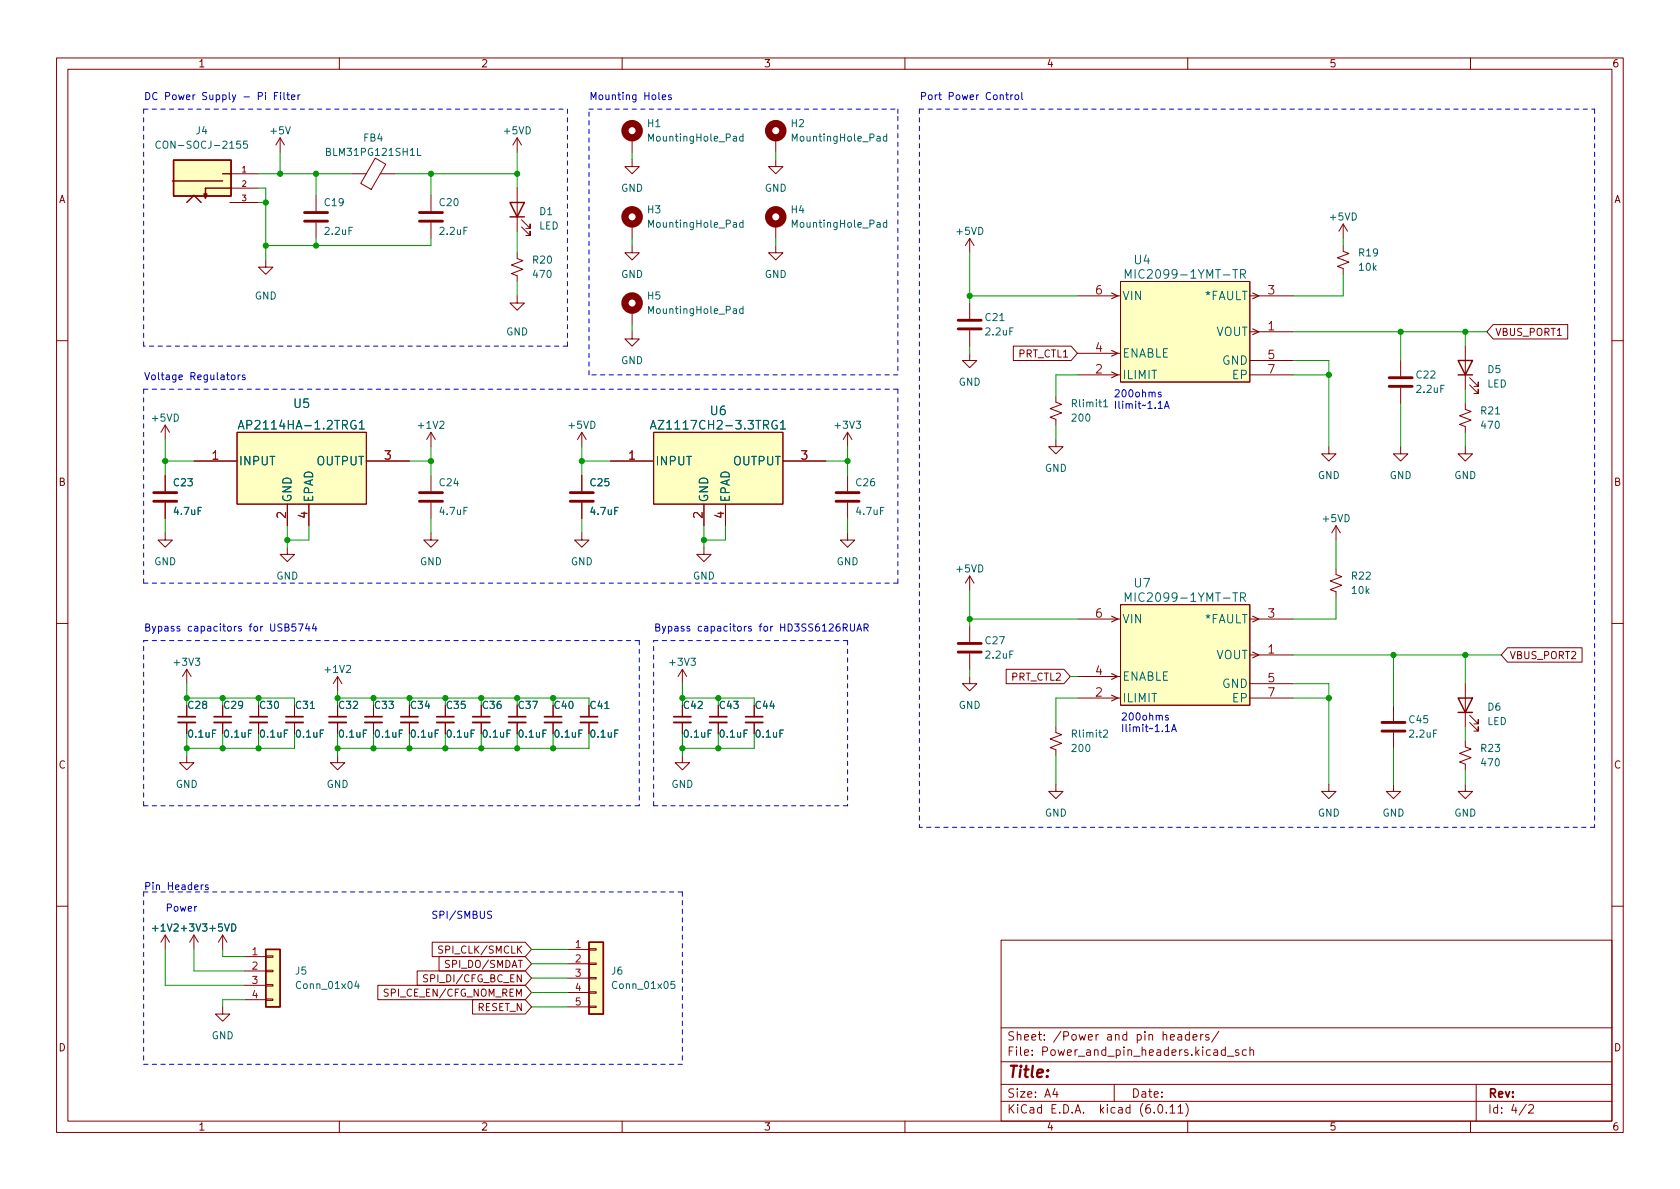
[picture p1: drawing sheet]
<svg xmlns="http://www.w3.org/2000/svg" width="297mm" height="210mm" viewBox="0 0 297 210" stroke-linecap="round" stroke-linejoin="round" font-family="sans-serif">
<g fill="none" stroke="#840000" stroke-width=".18">
<path d="M10 10.2h277v190.1h-277zM12 12.2h273v186.1h-273zM60 10.2v2M110 10.2v2M160 10.2v2M210 10.2v2M260 10.2v2M40.6 30.7h5.1M40.6 33.3h5.1M40.6 35.8h5.1M49.5 24.4l-.7 1.2M49.5 24.4v2.5"/>
<path d="M49.5 24.4l.8 1.2M55.9 34.5v2.8M55.9 39.4v2.8M62.2 30.7h2.6M66.3 28l1.9 1.1-2.6 4.4-1.8-1.1zM67.3 30.7h2.5M76.2 34.5v2.8M76.2 39.4v2.8M91.4 24.4v2.5M91.4 33.3v7.6M91.4 24.4l-.7 1.2M91.4 24.4l.8 1.2"/>
<path d="M92.2 38.9l1.5 1.5v-.8v.8h-.7M111.8 28.2v1.3h1.2l-1.2 1.2-1.3-1.2h1.3M111.8 24.4v2.5M111.8 39.6v2.6M137.2 28.2v1.3h1.2l-1.2 1.2-1.3-1.2h1.3M137.2 24.4v2.5M137.2 39.6v2.6M237.5 39.6l-.8 1.3M237.5 39.6v2.6M237.5 39.6l.8 1.3M47 46v1.2h1.3l-1.3 1.3-1.3-1.3h1.3M91.4 44.7v1l1.1 .4-2.1 .8 2.1 .7-2.1 .8 1 .4v1"/>
<path d="M91.4 52.3v1.3h1.3l-1.3 1.3-1.2-1.3h1.2M92.2 40.1l1.5 1.6v-.8v.8h-.7M111.8 58.7v1.2h1.2l-1.2 1.3-1.3-1.3h1.3M111.8 43.4v1.3h1.2l-1.2 1.3-1.3-1.3h1.3M111.8 54.9v2.5M137.2 43.4v1.3h1.2l-1.2 1.3-1.3-1.3h1.3M171.4 42.2v2.5M171.4 53.6v2.8M171.4 58.4v2.8M171.4 42.2l-.7 1.2M171.4 42.2l.8 1.2M190.5 52.3h7.6"/>
<path d="M198.1 49.8h22.9v17.8h-22.9zM221 58.7h7.6M221 52.3h7.6M237.5 43.4v1l1 .4-2 .8 2 .7-2 .8 1 .4v1M264 57.4h13.2v2.5h-13.2l-1.1-1.2zM10 60.2h2M29.2 75.2l-.8 1.2M29.2 75.2v2.5M29.2 75.2l.8 1.2M41.9 76.4h22.9v12.7h-22.9zM76.2 76.4v2.6M76.2 76.4l-.8 1.3"/>
<path d="M76.2 76.4l.8 1.3M102.9 76.4l-.8 1.3M102.9 76.4v2.6M102.9 76.4l.7 1.3M115.6 76.4h22.8v12.7h-22.8zM149.9 76.4l-.8 1.3M149.9 76.4v2.6M149.9 76.4l.7 1.3M171.4 62.5v1.2h1.3l-1.3 1.3-1.2-1.3h1.2M179.2 61.2h10.2l1.1 1.3-1.1 1.2h-10.2zM186.7 77.7v1.3h1.3l-1.3 1.3-1.3-1.3h1.3M186.7 70.1v1l1 .4-2 .8 2 .7-2 .8 1 .4v1"/>
<path d="M190.5 66.3h7.6M190.5 62.5h7.6M221 66.3h7.6M221 63.7h7.6M234.9 79v1.3h1.3l-1.3 1.2-1.2-1.2h1.2M247.6 79v1.3h1.3l-1.3 1.2-1.2-1.2h1.2M247.6 63.7v2.8M247.6 68.6v2.8M259.1 79v1.3h1.2l-1.2 1.2-1.3-1.2h1.3M259.1 71.4v1l1 .4-2 .7 2 .8-2 .8 1 .3v1M259.1 61.2v7.6M259.8 68.1l1.6 1.5v-.8v.8h-.8"/>
<path d="M259.8 66.8l1.6 1.5v-.7v.7h-.8M285 60.2h2M29.2 94.2v1.3h1.3l-1.3 1.3-1.3-1.3h1.3M29.2 84.1v2.8M29.2 88.9v2.8M34.3 81.5h7.6M50.8 96.8v1.2h1.3l-1.3 1.3-1.3-1.3h1.3M50.8 89.1v3.9M54.6 89.1v3.9M64.8 81.5h7.6M76.2 94.2v1.3h1.3l-1.3 1.3-1.3-1.3h1.3M76.2 84.1v2.8"/>
<path d="M76.2 88.9v2.8M102.9 94.2v1.3h1.2l-1.2 1.3-1.3-1.3h1.3M102.9 84.1v2.8M102.9 88.9v2.8M107.9 81.5h7.7M124.5 96.8v1.2h1.2l-1.2 1.3-1.3-1.3h1.3M124.5 89.1v3.9M128.3 89.1v3.9M138.4 81.5h7.6M149.9 94.2v1.3h1.2l-1.2 1.3-1.3-1.3h1.3M149.9 84.1v2.8M149.9 88.9v2.8"/>
<path d="M236.2 93v2.5M236.2 93l-.7 1.2M236.2 93l.8 1.2M10 110.2h2M33 118.4l-.7 1.2M33 118.4v2.5M33 118.4l.8 1.2M59.7 119.6v2.6M59.7 119.6l-.8 1.3M59.7 119.6l.8 1.3M120.6 118.4l-.7 1.2M120.6 118.4v2.5"/>
<path d="M120.6 118.4l.8 1.2M171.4 119.6v1.3h1.3l-1.3 1.3-1.2-1.3h1.2M171.4 101.8l-.7 1.3M171.4 101.8v2.6M171.4 110.7v2.8M171.4 115.6v2.8M171.4 101.8l.8 1.3M177.9 118.4h10.2l1.1 1.2-1.1 1.3h-10.2zM190.5 109.5h7.6M190.5 119.6h7.6M198.1 106.9h22.9v17.8h-22.9zM221 115.8h7.6"/>
<path d="M221 109.5h7.6M236.2 100.6v1l1 .4-2 .7 2 .8-2 .8 1 .3v1.1M266.5 114.5h13.2v2.6h-13.2l-1.1-1.3zM285 110.2h2M33 133.6v1.3h1.3l-1.3 1.2-1.3-1.2h1.3M33 124.7v2M33 127.8v2M39.4 124.7v2M39.4 127.8v2M45.7 124.7v2M45.7 127.8v2M52.1 124.7v2"/>
<path d="M52.1 127.8v2M59.7 133.6v1.3h1.3l-1.3 1.2-1.3-1.2h1.3M59.7 124.7v2M59.7 127.8v2M66 124.7v2M66 127.8v2M72.4 124.7v2M72.4 127.8v2M78.7 124.7v2M78.7 127.8v2M85.1 124.7v2M85.1 127.8v2"/>
<path d="M91.4 124.7v2M91.4 127.8v2M97.8 124.7v2M97.8 127.8v2M104.1 124.7v2M104.1 127.8v2M120.6 133.6v1.3h1.3l-1.3 1.2-1.2-1.2h1.2M120.6 124.7v2M120.6 127.8v2M127 124.7v2M127 127.8v2M133.3 124.7v2"/>
<path d="M133.3 127.8v2M186.7 138.7v1.2h1.3l-1.3 1.3-1.3-1.3h1.3M186.7 128.5v1l1 .4-2 .8 2 .7-2 .8 1 .4v1M190.5 123.4h7.6M221 123.4h7.6M221 120.9h7.6M234.9 138.7v1.2h1.3l-1.3 1.3-1.2-1.3h1.2M246.4 138.7v1.2h1.2l-1.2 1.3-1.3-1.3h1.3M246.4 124.7v2.8M246.4 129.5v2.8M259.1 131.1v1l1 .4-2 .7 2 .8-2 .7 1 .4v1M259.1 138.7v1.2h1.2l-1.2 1.3-1.3-1.3h1.3"/>
<path d="M259.1 120.9v7.6M259.8 127.8l1.6 1.5v-.8v.8h-.8M259.8 126.5l1.6 1.5v-.8v.8h-.8M10 160.2h2M29.2 165.3v2.6M29.2 165.3l-.8 1.3M29.2 165.3l.8 1.3M34.3 165.3l-.8 1.3M34.3 165.3v2.6M34.3 165.3l.8 1.3M39.4 178v1.3h1.2l-1.2 1.3-1.3-1.3h1.3M39.4 165.3l-.8 1.3"/>
<path d="M39.4 165.3v2.6M39.4 165.3l.7 1.3M43.2 169.2h3.8M43.2 171.7h3.8M43.2 174.2h3.8M43.2 176.8h3.8M47 176.7h1.3v.2h-1.3zM47 174.1h1.3v.3h-1.3zM47 171.6h1.3v.2h-1.3zM47 169h1.3v.3h-1.3zM66.8 174.2h26.1l1.1 1.3-1.1 1.3h-26.1zM73.8 171.7h19.1l1.1 1.3-1.1 1.2h-19.1z"/>
<path d="M76.4 166.6h16.5l1.1 1.3-1.1 1.3h-16.5zM77.6 169.2h15.3l1.1 1.2-1.1 1.3h-15.3zM83.6 176.8h9.3l1.1 1.2-1.1 1.3h-9.3zM91.3 176.2v-1.3l.4 .9 .5-.9v1.3M91.6 169.8h.8M91.7 167.8l.5 .8M92.2 172.4v1.2l-.8-1.2v1.2M92.2 167.3l-.7 .7M100.3 167.9h3.8M100.3 170.4h3.8M100.3 173h3.8M100.3 175.5h3.8"/>
<path d="M100.3 178h3.8M104.1 177.9h1.3v.3h-1.3zM104.1 175.4h1.3v.2h-1.3zM104.1 172.8h1.3v.3h-1.3zM104.1 170.3h1.3v.3h-1.3zM104.1 167.8h1.3v.2h-1.3zM177 166.3h108v32h-108zM285 160.2h2M60 198.3v2M110 198.3v2M160 198.3v2M177 194.8h108"/>
<path d="M177 191.8h108M177 187.8h108M177 181.8h108M182.5 186.5v.1M182.5 185.7v.1M184.6 183.8v.1M184.6 183v.1M193.8 182.9v1M194.2 182.9l-.3 .1-.1 .2M197 191.8v3M209.6 195.1a1.72 1.72 0 0 1 0 2.3M210 198.3v2"/>
<path d="M215.5 182.4l-1.3 1.9M217 186.8h1.1M219 185.7l-.4-.1-.2 .2 .1 .3 .5 .1v.4h-.6M220.4 185.7l-.5-.1-.3 .3v.4l.2 .3h.6M221 185.8l.2-.2 .4 .1v.9M221 185.1v1.5M260 198.3v2M261 191.8v6.5M270.3 195.5l.6-.2 .2 .2 .1 .3-1 1h1"/>
</g>
<g fill="none" stroke="#840000" stroke-width=".33">
<path d="M31.5 127.8h3M37.8 127.8h3.1M44.2 127.8h3M50.5 127.8h3.1M58.2 127.8h3M64.5 127.8h3.1M70.9 127.8h3M77.2 127.8h3.1M83.6 127.8h3M89.9 127.8h3.1M96.3 127.8h3M102.6 127.8h3.1"/>
<path d="M119.1 127.8h3.1M125.5 127.8h3M131.8 127.8h3.1"/>
</g>
<g fill="none" stroke="#840000" stroke-width=".3">
<path d="M31.5 126.7h3M37.8 126.7h3.1M44.2 126.7h3M50.5 126.7h3.1M58.2 126.7h3M64.5 126.7h3.1M70.9 126.7h3M77.2 126.7h3.1M83.6 126.7h3M89.9 126.7h3.1M96.3 126.7h3M102.6 126.7h3.1"/>
<path d="M119.1 126.7h3.1M125.5 126.7h3M131.8 126.7h3.1"/>
</g>
<g fill="none" stroke="#006464" stroke-width=".18">
<path d="M42.5 25h-.6l-.1 .6 .2-.2 .4 .1 .2 .2-.1 .4-.2 .1-.5-.1M43.7 25h-.6l-.1 .6 .2-.2 .4 .1 .2 .2-.1 .4-.2 .1-.5-.1M50.5 22.4l.4 1.3 .4-1.3M73.8 26.2v1.3h.6M129.7 24.2h.5v.8M129.7 39.4h.5v.8M130.2 24.4l-.4 .1-.2 .2 .2 .3 .4-.1M130.2 39.6l-.4 .1-.2 .2 .2 .3 .4-.1M131.4 24.2l-.4-.1-.2 .2 .1 .6h.5M131.4 39.4l-.4-.1-.2 .3 .1 .5h.5M131.4 23.7v1.3M131.4 38.9v1.3"/>
<path d="M155.1 39.4h.5v.8M155.1 24.2h.5v.8M155.6 39.6l-.4 .1-.2 .2 .2 .3 .4-.1M155.6 24.4l-.4 .1-.2 .2 .2 .3 .4-.1M156.8 39.4l-.4-.1-.2 .3 .1 .5h.5M156.8 24.2l-.4-.1-.2 .2 .1 .6h.5M156.8 23.7v1.3M156.8 38.9v1.3M62.3 40.2h-.6v1.3M82.6 40.2h-.6v1.3M129.7 54.6h.5v.8M130.2 54.9h-.4l-.2 .2 .2 .3h.4"/>
<path d="M131.4 54.6h-.4l-.2 .2 .1 .6h.5M131.4 54.2v1.2M176.8 56.7h.7M179.1 58h-.6v1.2M218 47.7h.8M218.4 47.7v1.5M219.3 48.5l.8-.1 .1-.2-.1-.4-.2-.1h-.6v1.5M219.7 48.5l.5 .7M62.9 74.4a.75 .75 0 0 0-.9 .6 .75 .75 0 0 0 .5 .9l.5-.2v-.5h-.3M63.5 74.8l.5-.5v1.6M63.5 75.9h.9M77.8 74.6l.5-.1 .2 .3-.8 1h.8"/>
<path d="M137.3 74.4a.75 .75 0 0 0-.9 .6 .75 .75 0 0 0 .6 .9l.4-.2v-.5h-.3M138 74.8l.4-.5v1.6M138 75.9h.9M151.4 74.5h.8l-.5 .5 .4 .1v.5l-.2 .2-.5-.2M195.1 71l.4-.3v1.2M195.1 71.9h.7M255.3 68.1h-.6v1.3M264.4 73.2h.7M35.6 89.7h-.6v1.3M82.6 89.7h-.6v1.3M109.3 89.7h-.6v1.3M156.3 89.7h-.6v1.3"/>
<path d="M34.5 116.4h.8l-.4 .5 .4 .1v.5l-.2 .2-.6-.2M61.3 117.8l.4-.1 .3 .3-.8 .9h.8M122.2 116.4h.7l-.4 .5 .4 .1v.5l-.2 .2-.5-.2M179.1 115.1h-.6v1.3M218 104.8h.8M218.4 104.8v1.5M219.3 105.6l.8-.1 .1-.2-.1-.3-.2-.2h-.6v1.5M219.7 105.6l.5 .7M38.2 129.1h-.6v1.3M44.5 129.1h-.6v1.3M50.9 129.1h-.6v1.3M54.9 125.3h.7"/>
<path d="M57.2 129.1h-.6v1.3M64.8 129.1h-.6v1.3M71.2 129.1h-.6v1.3M77.5 129.1h-.6v1.3M83.9 129.1h-.6v1.3M90.2 129.1h-.6v1.3M96.6 129.1h-.6v1.3M102.9 129.1h-.6v1.3M106.9 125.3h.8M109.3 129.1h-.6v1.3M125.8 129.1h-.6v1.3M132.2 129.1h-.6v1.3"/>
<path d="M138.5 129.1h-.6v1.3M195.1 129.2l.5-.1 .2 .4-.7 .9h.7M254.1 129.1h-.6v1.3M63 173.5l-.3 .9h.8M63.3 174v.8M119.3 173.5h-.6l-.1 .6 .2-.1 .4 .1 .1 .2v.4l-.2 .1-.5-.1"/>
</g>
<g fill="none" stroke="#840000" stroke-width=".51">
<path d="M53.8 39.1h4.1M53.8 37.6h4.1M74.2 39.1h4M74.2 37.6h4M169.4 58.2h4.1M169.4 56.6h4.1M245.6 68.3h4.1M245.6 66.8h4.1M27.2 88.6h4M27.2 87.1h4M74.2 88.6h4M74.2 87.1h4"/>
<path d="M100.8 88.6h4.1M100.8 87.1h4.1M147.8 88.6h4.1M147.8 87.1h4.1M169.4 115.3h4.1M169.4 113.8h4.1M244.3 129.3h4.1M244.3 127.8h4.1"/>
</g>
<g fill="#ffffc2" stroke="#ffffc2" stroke-width=".18">
<path d="M198.1 106.9h22.9v17.8h-22.9z"/>
<path d="M47 167.9h2.5v10.1h-2.5z"/>
<path d="M104.1 166.6h2.6v12.7h-2.6z"/>
<path d="M30.7 28.3h10.2v6.4h-10.2z"/>
<path d="M41.9 76.4h22.9v12.7h-22.9z"/>
<path d="M115.6 76.4h22.8v12.7h-22.8z"/>
<path d="M198.1 49.8h22.9v17.8h-22.9z"/>
</g>
<path d="M196.5 51.8l1.1 .5-1.1 .5M221.5 58.2l1.1 .5-1.1 .5M221.5 51.8l1.1 .5-1.1 .5M196.5 65.8l1.1 .5-1.1 .5M196.5 62l1.1 .5-1.1 .5M196.5 119.1l1.1 .5-1.1 .5M196.5 109l1.1 .5-1.1 .5M221.5 115.3l1.1 .5-1.1 .5M221.5 109l1.1 .5-1.1 .5M196.5 122.9l1.1 .5-1.1 .5" fill="none" stroke="#840000" stroke-width=".2"/>
<g fill="none" stroke="#840000" stroke-width=".25">
<path d="M30.5 32h8.9M30.7 28.3h10.2v6.4h-10.2zM33 35.8l1.3-1.3 1.3 1.3M39.4 30.7h1.2M40.6 33.3h-4.3v1.7M90.2 35.8h2.5l-1.3 2.5zM90.2 38.3h2.5M257.8 63.7h2.5l-1.2 2.6zM257.8 66.3h2.5M257.8 123.4h2.5l-1.2 2.6zM257.8 126h2.5M47 167.9h2.5v10.1h-2.5z"/>
<path d="M104.1 166.6h2.6v12.7h-2.6z"/>
</g>
<g fill="none" stroke="#840000" stroke-width="1.3">
<circle cx="111.8" cy="23.1" r="1.27"/>
<circle cx="111.8" cy="38.3" r="1.27"/>
<circle cx="137.2" cy="38.3" r="1.27"/>
<circle cx="137.2" cy="23.1" r="1.27"/>
<circle cx="111.8" cy="53.6" r="1.27"/>
</g>
<path d="M36.1 34.3h.5l-.3 .7z" fill="#840000" stroke="#840000" stroke-width=".25"/>
<g fill="none" stroke="#0000c2" stroke-width=".18">
<path d="M112.4 16.8v1l-.2 .2h-.3M112.4 16.8h-.3l-.3 .2 .2 .6h.4M166 16.8h.4M166.1 16.3v1.1l.3 .2M180.7 16.3v1.1l.1 .2M31.6 66.7l.6-.1v-.2l-.4-.1-.2 .2 .1 .6h.5M43.3 66.4l-.3-.1-.2 .2 .1 .2 .4 .1v.3h-.5M205.3 69.4l-.3-.1-.2 .2v.2l.5 .1v.3h-.5M205.9 72.2l.4-1.2 .4 1.2M206 71.9h.6M31.8 110.8h-.3l-.2 .1v.2l.5 .1v.3h-.5M41.8 110.8l-.4 .2"/>
<path d="M42.7 110.8h-.4l-.1 .1v.2l.5 .1v.3h-.5M121.9 110.8h-.3l-.1 .1v.2l.4 .1v.3h-.4M132 110.8l-.4 .2M132.8 110.8h-.3l-.2 .1 .1 .2 .4 .1v.3h-.5M152.8 111l.6-.1 .1-.1-.1-.4-.6-.1v1.3M153.1 111l.4 .6M206.5 126.5h-.3l-.1 .2v.2l.4 .1v.3h-.4M207.1 129.4l.5-1.3 .4 1.3M207.3 129h.6M36.8 156.5h-.3l-.2 .2 .1 .1 .4 .2v.3h-.5M86.9 161.2l-.5-.1-.2 .3 .1 .3 .6 .2v.4l-.2 .1-.5-.1"/>
</g>
<g fill="none" stroke="#0000c2" stroke-width=".18" stroke-dasharray=".8 .8">
<path d="M25.4 19.3h6.3M31.7 19.3h68.6M100.3 19.3v41.9M104.1 19.3h54.6M158.7 19.3v1.3M162.6 19.3v127M162.6 19.3h119.3M281.9 19.3v127M158.7 20.6v45.7M25.4 61.2v-41.9M25.4 68.8h133.3M25.4 68.8v34.3"/>
<path d="M100.3 61.2h-74.9M104.1 66.3v-47M158.7 68.8v34.3M158.7 66.3h-54.6M25.4 113.3h87.6M113 113.3v29.2M115.6 113.3h34.3M149.9 113.3v29.2M158.7 103.1h-133.3M25.4 157.7h95.2M25.4 142.5v-29.2M25.4 142.5h87.6"/>
<path d="M25.4 157.7v30.5M115.6 142.5h34.3M115.6 142.5v-29.2M120.6 157.7v30.5M281.9 146.3h-119.3M120.6 188.2h-95.2"/>
</g>
<g fill="none" stroke="#009600" stroke-width=".18">
<path d="M45.7 30.7h16.5M45.7 33.3h1.3v12.7M45.7 35.8h1.3M49.5 26.9v3.8M55.9 30.7v3.8M69.8 30.7h21.6M76.2 30.7v3.8M91.4 26.9v6.4M111.8 26.9v1.3M137.2 26.9v1.3M55.9 42.2v1.2M76.2 42.2v1.2h-29.2"/>
<path d="M91.4 40.9v3.8M91.4 49.8v2.5M111.8 42.2v1.2M111.8 57.4v1.3M137.2 42.2v1.2M171.4 44.7v8.9M171.4 52.3h19.1M228.6 58.7h34.3M237.5 48.5v3.8h-8.9M237.5 42.2v1.2M247.6 58.7v5M259.1 58.7v2.5"/>
<path d="M29.2 77.7v6.4M76.2 79v5.1M102.9 79v5.1M149.9 79v5.1M171.4 61.2v1.3M186.7 75.2v2.5M190.5 66.3h-3.8v3.8M228.6 63.7h6.3v15.3M228.6 66.3h6.3M247.6 71.4v7.6M259.1 68.8v2.6M259.1 76.4v2.6"/>
<path d="M29.2 91.7v2.5M29.2 81.5h5.1M50.8 93v3.8M54.6 93v2.5h-3.8M72.4 81.5h3.8M76.2 91.7v2.5M102.9 81.5h5M102.9 91.7v2.5M124.5 93v3.8M128.3 93v2.5h-3.8M146 81.5h3.9M149.9 91.7v2.5"/>
<path d="M236.2 95.5v5.1M171.4 104.4v6.3M171.4 118.4v1.2M171.4 109.5h19.1M189.2 119.6h1.3M228.6 115.8h36.8M236.2 105.7v3.8h-7.6M246.4 115.8v8.9M259.1 115.8v5.1M33 123.4h19.1v1.3M33 120.9v3.8M33 129.8v3.8"/>
<path d="M39.4 123.4v1.3M39.4 129.8v2.5M45.7 123.4v1.3M45.7 129.8v2.5M52.1 129.8v2.5h-19.1M59.7 123.4h44.4v1.3M59.7 122.2v2.5M59.7 129.8v3.8M66 123.4v1.3M66 129.8v2.5M72.4 123.4v1.3M72.4 129.8v2.5"/>
<path d="M78.7 123.4v1.3M78.7 129.8v2.5M85.1 123.4v1.3M85.1 129.8v2.5M91.4 123.4v1.3M91.4 129.8v2.5M97.8 123.4v1.3M97.8 129.8v2.5M104.1 129.8v2.5h-44.4M120.6 123.4h12.7v1.3M120.6 120.9v3.8M120.6 129.8v3.8"/>
<path d="M127 123.4v1.3M127 129.8v2.5M133.3 129.8v2.5h-12.7M186.7 133.6v5.1M190.5 123.4h-3.8v5.1M228.6 123.4h6.3M228.6 120.9h6.3v17.8M246.4 132.3v6.4M259.1 128.5v2.6M259.1 136.1v2.6M29.2 167.9v6.3h14M34.3 167.9v3.8h8.9"/>
<path d="M39.4 167.9v1.3h3.8M43.2 176.8h-3.8v1.2M94 170.4h6.3M94 178h6.3M94 173h6.3M94 167.9h6.3M94 175.5h6.3"/>
</g>
<g fill="#009600" stroke="#009600" stroke-width=".18">
<circle cx="29.2" cy="81.5" r=".46"/>
<circle cx="76.2" cy="30.7" r=".46"/>
<circle cx="91.4" cy="30.7" r=".46"/>
<circle cx="97.8" cy="123.4" r=".46"/>
<circle cx="91.4" cy="123.4" r=".46"/>
<circle cx="124.5" cy="95.5" r=".46"/>
<circle cx="91.4" cy="132.3" r=".46"/>
<circle cx="97.8" cy="132.3" r=".46"/>
<circle cx="127" cy="132.3" r=".46"/>
<circle cx="120.6" cy="123.4" r=".46"/>
<circle cx="127" cy="123.4" r=".46"/>
<circle cx="120.6" cy="132.3" r=".46"/>
<circle cx="85.1" cy="132.3" r=".46"/>
<circle cx="78.7" cy="132.3" r=".46"/>
<circle cx="39.4" cy="132.3" r=".46"/>
<circle cx="45.7" cy="132.3" r=".46"/>
<circle cx="45.7" cy="123.4" r=".46"/>
<circle cx="72.4" cy="132.3" r=".46"/>
<circle cx="72.4" cy="123.4" r=".46"/>
<circle cx="59.7" cy="123.4" r=".46"/>
<circle cx="66" cy="123.4" r=".46"/>
<circle cx="76.2" cy="81.5" r=".46"/>
<circle cx="50.8" cy="95.5" r=".46"/>
<circle cx="85.1" cy="123.4" r=".46"/>
<circle cx="78.7" cy="123.4" r=".46"/>
<circle cx="66" cy="132.3" r=".46"/>
<circle cx="59.7" cy="132.3" r=".46"/>
<circle cx="55.9" cy="30.7" r=".46"/>
<circle cx="49.5" cy="30.7" r=".46"/>
<circle cx="47" cy="35.8" r=".46"/>
<circle cx="55.9" cy="43.4" r=".46"/>
<circle cx="47" cy="43.4" r=".46"/>
<circle cx="33" cy="132.3" r=".46"/>
<circle cx="33" cy="123.4" r=".46"/>
<circle cx="39.4" cy="123.4" r=".46"/>
<circle cx="149.9" cy="81.5" r=".46"/>
<circle cx="171.4" cy="109.5" r=".46"/>
<circle cx="102.9" cy="81.5" r=".46"/>
<circle cx="234.9" cy="123.4" r=".46"/>
<circle cx="234.9" cy="66.3" r=".46"/>
<circle cx="171.4" cy="52.3" r=".46"/>
<circle cx="247.6" cy="58.7" r=".46"/>
<circle cx="259.1" cy="58.7" r=".46"/>
<circle cx="246.4" cy="115.8" r=".46"/>
<circle cx="259.1" cy="115.8" r=".46"/>
</g>
<text font-size="2.8" fill="#840000" x="178" y="191.2">Title:</text>
<g font-size="2.1" fill="#006464">
<text x="200.3" y="47.2">U4</text>
<text x="198.4" y="53.5">VIN</text>
<text x="198.5" y="49.7">MIC2099-1YMT-TR</text>
<text x="212.9" y="53.5">*FAULT</text>
<text x="215" y="59.9">VOUT</text>
<text x="198.4" y="63.7">ENABLE</text>
<text x="216" y="65">GND</text>
<text x="198.4" y="67.5">ILIMIT</text>
<text x="217.7" y="67.5">EP</text>
<text x="41.9" y="76.4">AP2114HA-1.2TRG1</text>
<text x="51.7" y="72.6">U5</text>
<text x="114.8" y="76.4">AZ1117CH2-3.3TRG1</text>
<text x="125.4" y="73.9">U6</text>
<text x="42.2" y="82.7">INPUT</text>
<text x="55.9" y="82.7">OUTPUT</text>
<text x="115.8" y="82.7">INPUT</text>
<text x="129.5" y="82.7">OUTPUT</text>
<text x="52" y="88.9" transform="rotate(-90 52 88.9)">GND</text>
<text x="55.8" y="88.9" transform="rotate(-90 55.8 88.9)">EPAD</text>
<text x="125.7" y="88.9" transform="rotate(-90 125.7 88.9)">GND</text>
<text x="129.5" y="88.9" transform="rotate(-90 129.5 88.9)">EPAD</text>
<text x="198.5" y="106.9">MIC2099-1YMT-TR</text>
<text x="200.3" y="104.3">U7</text>
<text x="198.4" y="110.7">VIN</text>
<text x="212.9" y="110.7">*FAULT</text>
<text x="215" y="117">VOUT</text>
<text x="198.4" y="124.6">ILIMIT</text>
<text x="198.4" y="120.8">ENABLE</text>
<text x="216" y="122.1">GND</text>
<text x="217.7" y="124.6">EP</text>
</g>
<g font-size="2.1" fill="#a90000">
<text x="193.5" y="52.1">6</text>
<text x="224" y="52.1">3</text>
<text x="224" y="58.4">1</text>
<text x="193.5" y="62.2">4</text>
<text x="224" y="63.5">5</text>
<text x="193.5" y="66">2</text>
<text x="224" y="66">7</text>
<text x="37.3" y="81.3">1</text>
<text x="67.8" y="81.3">3</text>
<text x="111" y="81.3">1</text>
<text x="141.5" y="81.3">3</text>
<text x="50.5" y="91.8" transform="rotate(-90 50.5 91.8)">2</text>
<text x="54.4" y="91.8" transform="rotate(-90 54.4 91.8)">4</text>
<text x="124.2" y="91.8" transform="rotate(-90 124.2 91.8)">2</text>
<text x="128" y="91.8" transform="rotate(-90 128 91.8)">4</text>
<text x="193.5" y="109.2">6</text>
<text x="224" y="109.2">3</text>
<text x="193.5" y="119.4">4</text>
<text x="224" y="115.6">1</text>
<text x="193.5" y="123.2">2</text>
<text x="224" y="120.6">5</text>
<text x="224" y="123.2">7</text>
</g>
<g font-size="2.1" fill="#840000">
<text x="178" y="184.5">Sheet:</text>
<text x="186.2" y="184.5">/Power</text>
<text x="195.7" y="184.5">and</text>
<text x="201.1" y="184.5">pin</text>
<text x="205.8" y="184.5">headers/</text>
<text x="178" y="187.2">File:</text>
<text x="184.4" y="187.2">Power_and_pin_headers.kicad_sch</text>
<text x="178" y="197.4">KiCad</text>
<text x="178" y="194.6">Size:</text>
<text x="184.7" y="194.6">A4</text>
<text x="185.7" y="197.4">E.D.A.</text>
<text x="194.6" y="197.4">kicad</text>
<text x="200" y="194.6">Date:</text>
<text x="201.8" y="197.4">(6.0.11)</text>
<text x="263" y="194.6">Rev:</text>
<text x="263" y="197.4">Id:</text>
<text x="267.1" y="197.4">4/2</text>
</g>
<g font-size="1.8" fill="#0000c2">
<text x="25.4" y="17.7">DC Power</text>
<text x="35.8" y="17.7">Supply</text>
<text x="43.2" y="17.7">-</text>
<text x="45.9" y="17.7">Pi</text>
<text x="48.9" y="17.7">Filter</text>
<text x="104.1" y="17.7">Mounting</text>
<text x="113.8" y="17.7">Holes</text>
<text x="162.6" y="17.7">Port</text>
<text x="167.6" y="17.7">Power</text>
<text x="174.4" y="17.7">Control</text>
<text x="25.4" y="67.2">Voltage</text>
<text x="33.5" y="67.2">Regulators</text>
<text x="196.8" y="70.2">200ohms</text>
<text x="196.8" y="72.3">Ilimit~1.1A</text>
<text x="25.4" y="111.7">Bypass</text>
<text x="33.1" y="111.7">capacitors</text>
<text x="44.2" y="111.7">for</text>
<text x="47.9" y="111.7">USB5744</text>
<text x="115.6" y="111.7">Bypass</text>
<text x="123.3" y="111.7">capacitors</text>
<text x="134.3" y="111.7">for</text>
<text x="138.1" y="111.7">HD3SS6126RUAR</text>
<text x="198.1" y="127.4">200ohms</text>
<text x="198.1" y="129.4">Ilimit~1.1A</text>
<text x="25.4" y="157.4">Pin</text>
<text x="29.2" y="161.2">Power</text>
<text x="29.5" y="157.4">Headers</text>
<text x="76.2" y="162.5">SPI/SMBUS</text>
</g>
<g font-size="1.8" fill="#840000">
<text x="35" y="12.3">1</text>
<text x="85" y="12.3">2</text>
<text x="135" y="12.3">3</text>
<text x="185" y="12.3">4</text>
<text x="235" y="12.3">5</text>
<text x="285" y="12.3">6</text>
<text x="10.4" y="36.3">A</text>
<text x="285.4" y="36.3">A</text>
<text x="264.3" y="59.8">VBUS_PORT1</text>
<text x="180" y="63.6">PRT_CTL1</text>
<text x="10.3" y="86.3">B</text>
<text x="285.3" y="86.3">B</text>
<text x="266.9" y="116.9">VBUS_PORT2</text>
<text x="178.7" y="120.7">PRT_CTL2</text>
<text x="10.3" y="136.3">C</text>
<text x="285.3" y="136.3">C</text>
<text x="77.2" y="169">SPI_CLK/SMCLK</text>
<text x="78.4" y="171.5">SPI_DO/SMDAT</text>
<text x="67.6" y="176.6">SPI_CE_EN/CFG_NOM_REM</text>
<text x="74.6" y="174.1">SPI_DI/CFG_BC_EN</text>
<text x="84.4" y="179.2">RESET_N</text>
<text x="10.3" y="186.3">D</text>
<text x="285.3" y="186.3">D</text>
<text x="35" y="200.3">1</text>
<text x="85" y="200.3">2</text>
<text x="135" y="200.3">3</text>
<text x="185" y="200.3">4</text>
<text x="235" y="200.3">5</text>
<text x="285" y="200.3">6</text>
</g>
<g font-size="1.8" fill="#006464">
<text x="114.3" y="22.9">H1</text>
<text x="139.7" y="22.9">H2</text>
<text x="27.2" y="26.7">CON-SOCJ-2155</text>
<text x="34.5" y="24.1">J4</text>
<text x="47.5" y="24.1">+5V</text>
<text x="57.4" y="27.9">BLM31PG121SH1L</text>
<text x="64.1" y="25.4">FB4</text>
<text x="88.8" y="24.1">+5VD</text>
<text x="114.3" y="25.4">MountingHole_Pad</text>
<text x="139.7" y="25.4">MountingHole_Pad</text>
<text x="109.7" y="34.3">GND</text>
<text x="135.1" y="34.3">GND</text>
<text x="57.2" y="36.8">C19</text>
<text x="57.2" y="41.9">2.2uF</text>
<text x="77.5" y="36.8">C20</text>
<text x="77.5" y="41.9">2.2uF</text>
<text x="95.3" y="38.4">D1</text>
<text x="95.3" y="41">LED</text>
<text x="114.3" y="38.1">H3</text>
<text x="114.3" y="40.6">MountingHole_Pad</text>
<text x="139.7" y="38.1">H4</text>
<text x="139.7" y="40.6">MountingHole_Pad</text>
<text x="168.8" y="41.9">+5VD</text>
<text x="234.8" y="39.4">+5VD</text>
<text x="94" y="47">R20</text>
<text x="240" y="45.7">R19</text>
<text x="45" y="53.3">GND</text>
<text x="94" y="49.5">470</text>
<text x="109.7" y="49.5">GND</text>
<text x="114.3" y="53.3">H5</text>
<text x="135.1" y="49.5">GND</text>
<text x="240" y="48.3">10k</text>
<text x="89.4" y="59.7">GND</text>
<text x="114.3" y="55.9">MountingHole_Pad</text>
<text x="174" y="57.2">C21</text>
<text x="174" y="59.7">2.2uF</text>
<text x="109.7" y="64.8">GND</text>
<text x="169.4" y="68.6">GND</text>
<text x="250.2" y="67.3">C22</text>
<text x="250.2" y="69.9">2.2uF</text>
<text x="262.9" y="66.4">D5</text>
<text x="262.9" y="68.9">LED</text>
<text x="26.6" y="74.9">+5VD</text>
<text x="73.6" y="76.2">+1V2</text>
<text x="100.2" y="76.2">+5VD</text>
<text x="147.2" y="76.2">+3V3</text>
<text x="189.2" y="72.4">Rlimit1</text>
<text x="189.2" y="74.9">200</text>
<text x="261.6" y="73.7">R21</text>
<text x="261.6" y="76.2">470</text>
<text x="184.7" y="83.8">GND</text>
<text x="30.5" y="86.4">C23</text>
<text x="77.5" y="86.4">C24</text>
<text x="104.1" y="86.4">C25</text>
<text x="151.1" y="86.4">C26</text>
<text x="232.9" y="85.1">GND</text>
<text x="245.6" y="85.1">GND</text>
<text x="257.1" y="85.1">GND</text>
<text x="30.5" y="91.4">4.7uF</text>
<text x="77.5" y="91.4">4.7uF</text>
<text x="104.1" y="91.4">4.7uF</text>
<text x="151.1" y="91.4">4.7uF</text>
<text x="233.6" y="92.7">+5VD</text>
<text x="27.2" y="100.3">GND</text>
<text x="74.2" y="100.3">GND</text>
<text x="100.9" y="100.3">GND</text>
<text x="147.8" y="100.3">GND</text>
<text x="168.8" y="101.6">+5VD</text>
<text x="48.8" y="102.9">GND</text>
<text x="122.4" y="102.9">GND</text>
<text x="238.8" y="102.9">R22</text>
<text x="238.8" y="105.4">10k</text>
<text x="30.4" y="118.1">+3V3</text>
<text x="57.1" y="119.4">+1V2</text>
<text x="118" y="118.1">+3V3</text>
<text x="174" y="114.3">C27</text>
<text x="174" y="116.8">2.2uF</text>
<text x="33" y="125.7">C28</text>
<text x="39.4" y="125.7">C29</text>
<text x="45.7" y="125.7">C30</text>
<text x="52.1" y="125.7">C31</text>
<text x="59.7" y="125.7">C32</text>
<text x="66" y="125.7">C33</text>
<text x="72.4" y="125.7">C34</text>
<text x="78.7" y="125.7">C35</text>
<text x="85.1" y="125.7">C36</text>
<text x="91.4" y="125.7">C37</text>
<text x="97.8" y="125.7">C40</text>
<text x="104.1" y="125.7">C41</text>
<text x="120.7" y="125.7">C42</text>
<text x="127" y="125.7">C43</text>
<text x="133.4" y="125.7">C44</text>
<text x="169.4" y="125.7">GND</text>
<text x="33" y="130.8">0.1uF</text>
<text x="39.4" y="130.8">0.1uF</text>
<text x="45.7" y="130.8">0.1uF</text>
<text x="52.1" y="130.8">0.1uF</text>
<text x="59.7" y="130.8">0.1uF</text>
<text x="66" y="130.8">0.1uF</text>
<text x="72.4" y="130.8">0.1uF</text>
<text x="78.7" y="130.8">0.1uF</text>
<text x="85.1" y="130.8">0.1uF</text>
<text x="91.4" y="130.8">0.1uF</text>
<text x="97.8" y="130.8">0.1uF</text>
<text x="104.1" y="130.8">0.1uF</text>
<text x="120.7" y="130.8">0.1uF</text>
<text x="127" y="130.8">0.1uF</text>
<text x="133.4" y="130.8">0.1uF</text>
<text x="189.2" y="130.8">Rlimit2</text>
<text x="248.9" y="128.3">C45</text>
<text x="248.9" y="130.8">2.2uF</text>
<text x="262.9" y="126">D6</text>
<text x="262.9" y="128.6">LED</text>
<text x="189.2" y="133.4">200</text>
<text x="261.6" y="133.4">R23</text>
<text x="261.6" y="135.9">470</text>
<text x="31" y="139.7">GND</text>
<text x="57.7" y="139.7">GND</text>
<text x="118.6" y="139.7">GND</text>
<text x="184.7" y="144.8">GND</text>
<text x="232.9" y="144.8">GND</text>
<text x="244.4" y="144.8">GND</text>
<text x="257.1" y="144.8">GND</text>
<text x="26.6" y="165.1">+1V2 +3V3 +5VD</text>
<text x="52.1" y="172.7">J5</text>
<text x="108" y="172.7">J6</text>
<text x="52.1" y="175.3">Conn_01x04</text>
<text x="108" y="175.3">Conn_01x05</text>
<text x="37.4" y="184.2">GND</text>
</g>
<g font-size="1.8" fill="#a90000">
<text x="101.6" y="167.6">1</text>
<text x="44.4" y="168.9">1</text>
<text x="44.4" y="171.4">2</text>
<text x="44.4" y="174">3</text>
<text x="101.6" y="170.2">2</text>
<text x="101.6" y="172.7">3</text>
<text x="44.4" y="176.5">4</text>
<text x="101.6" y="175.3">4</text>
<text x="101.6" y="177.8">5</text>
</g>
<g font-size="1.4" fill="#a90000">
<text x="42.6" y="30.5">1</text>
<text x="42.6" y="33">2</text>
<text x="42.6" y="35.6">3</text>
</g>
</svg>
